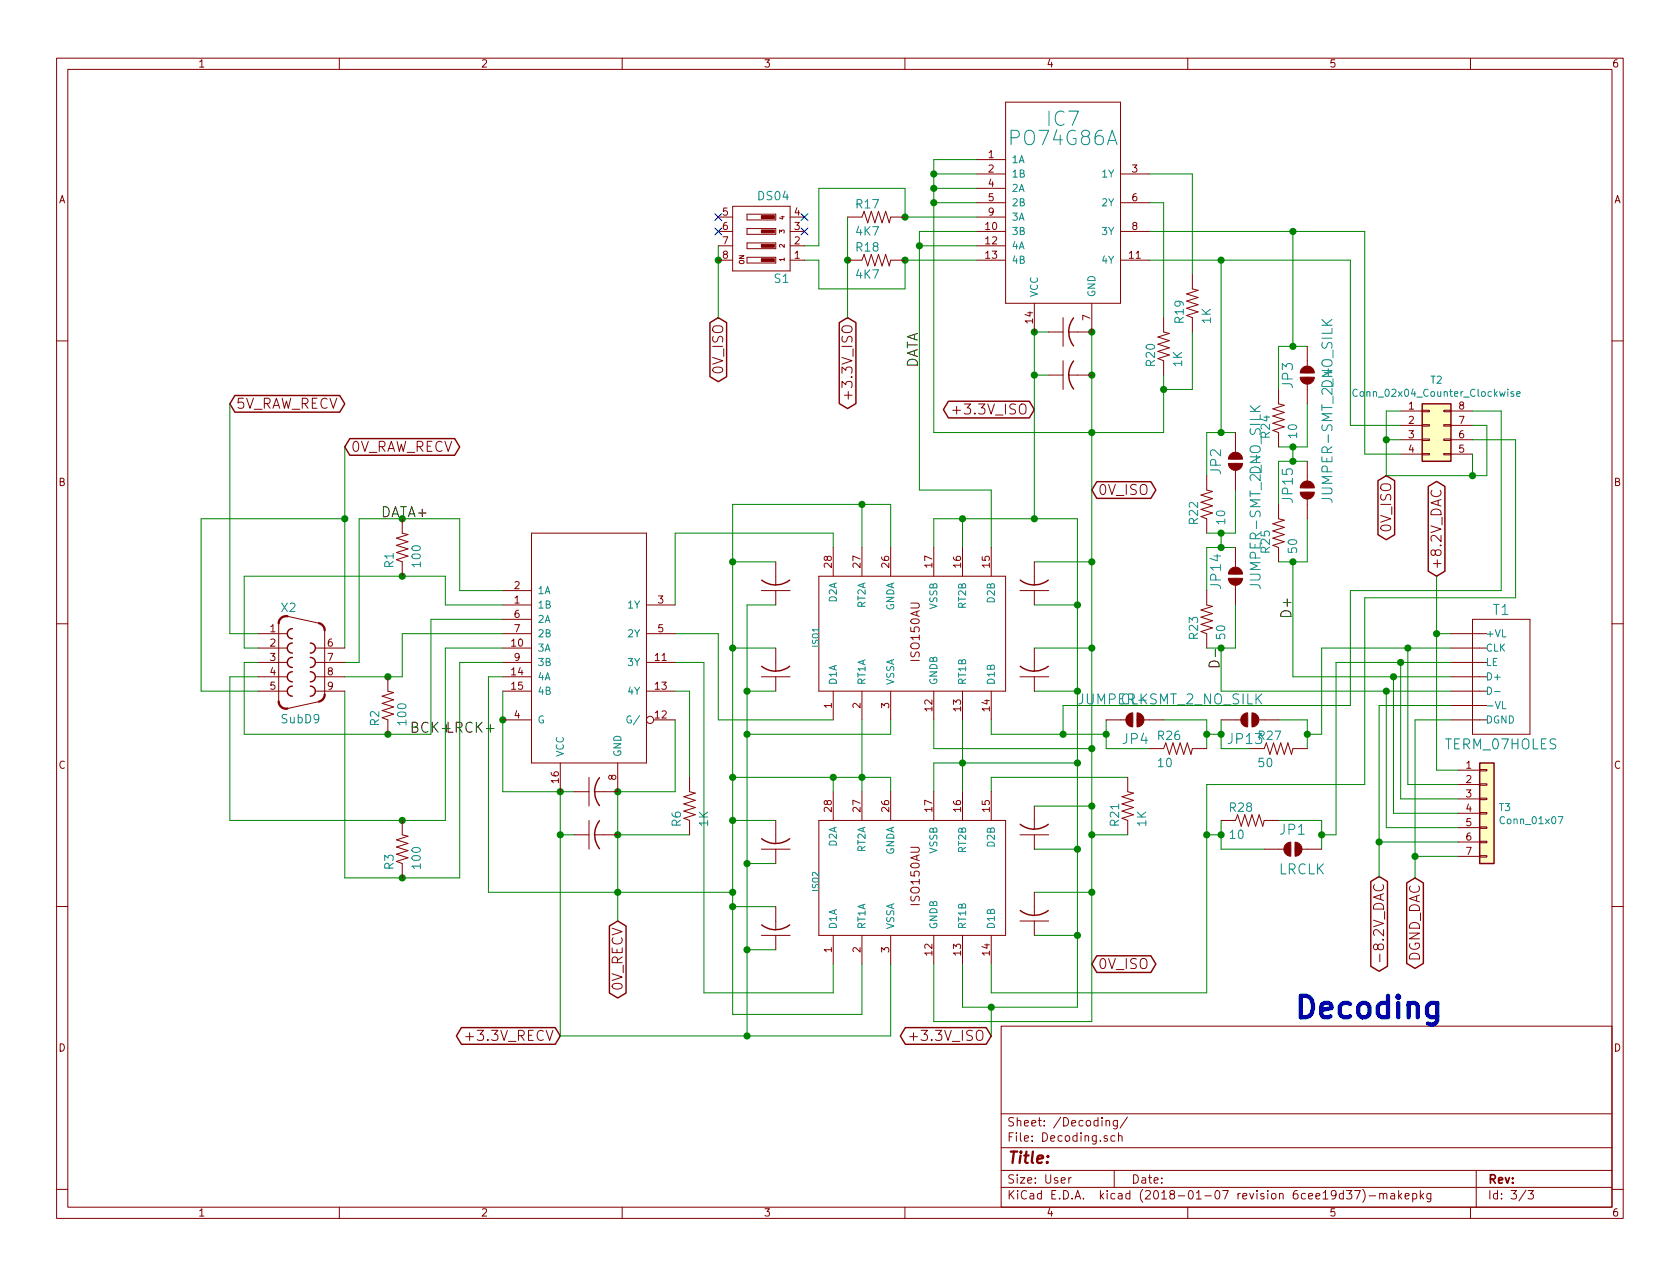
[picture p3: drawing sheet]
<svg xmlns="http://www.w3.org/2000/svg" width="297mm" height="225mm" viewBox="0 0 297 225" stroke-linecap="round" stroke-linejoin="round" font-family="sans-serif">
<g fill="none" stroke="#840000" stroke-width=".18">
<path d="M10 10.3h277v205.1h-277zM12 12.3h273v201.1h-273zM60 10.3v2M110 10.3v2M160 10.3v2M177.8 18.1h20.3v35.5h-20.3zM210 10.3v2M260 10.3v2M127 38.4h2.5M129.5 36.5h10.2v11.4h-10.2zM132.1 37.9h5.1v1h-5.1zM139.7 38.4h2.5"/>
<path d="M149.9 38.4h2.5l.4-1 .6 2 .7-2 .6 2 .6-2 .7 2 .6-2 .6 2 .3-1h2.5M172.7 28.2h5.1M172.7 30.8h5.1M172.7 33.3h5.1M172.7 35.8h5.1M172.7 38.4h5.1M198.1 30.8h5.1M198.1 35.8h5.1M127 40.9h2.5M127 46h2.5M127 43.5h2.5M132.1 45.5h5.1v1h-5.1z"/>
<path d="M132.1 40.4h5.1v1h-5.1zM132.1 43h5.1v1h-5.1zM139.7 40.9h2.5M139.7 46h2.5M139.7 43.5h2.5M149.9 46h2.5l.4-1 .6 2 .7-2 .6 2 .6-2 .7 2 .6-2 .6 2 .3-1h2.5M172.7 40.9h5.1M172.7 46h5.1M172.7 43.5h5.1M182.9 53.6v5.1M185.4 58.7h2.6M188 56.2v5"/>
<path d="M193 53.6v5.1h-4M198.1 40.9h5.1M198.1 46h5.1M205.7 56.2v2.5l1.1 .3-2.1 .6 2.1 .6-2.1 .7 2.1 .6-2.1 .6 2.1 .7-2.1 .6 1 .4v2.5M210.8 48.5v2.6l1 .2-2 .7 2 .6-2 .6 2 .7-2 .6 2 .6-2 .7 1 .4v2.5M10 60.3h2M150 69.2v1.4M168.5 72.5h1.3M185.4 66.3h2.6M188 63.8v5.1M189 66.3h4M218.4 76.5v3.4"/>
<path d="M226.1 68.9v2.5l1 .3-2.1 .6 2.1 .6-2.1 .7 2.1 .6-2.1 .6 2.1 .7-2.1 .6 1.1 .4v2.5M231.1 61.2v3.5M231.1 68v3.4M247.6 72.7h3.9M247.6 75.2h3.9M247.6 77.7h3.9M251.5 77.6h1.2v.3h-1.2zM251.5 75.1h1.2v.2h-1.2zM251.5 72.5h1.2v.3h-1.2zM255.3 77.6h1.2v.3h-1.2zM255.3 75.1h1.2v.2h-1.2zM255.3 72.5h1.2v.3h-1.2z"/>
<path d="M256.5 72.7h3.8M256.5 75.2h3.8M256.5 77.7h3.8M285 60.3h2M71.1 91.7v2.6l1 .2-2 .6 2 .7-2 .6 2 .7-2 .6 2 .6-2 .7 1 .3v2.6M94 94.3h20.3v40.6h-20.3zM137.2 99.3v4.1M147.3 96.8v5.1M152.4 96.8v5.1M157.5 96.8v5.1M165.1 96.8v5.1M170.2 96.8v5.1"/>
<path d="M175.3 96.8v5.1M182.9 99.3v4.1M213.4 84.1v2.5l1 .3-2.1 .6 2.1 .7-2.1 .6 2.1 .6-2.1 .7 2.1 .6-2.1 .6 1.1 .4v2.6M218.4 83.2v3.4M218.4 96.8v3.4M226.1 89.2v2.5l1 .3-2.1 .6 2.1 .6-2.1 .7 2.1 .6-2.1 .6 2.1 .7-2.1 .6 1.1 .4v2.5M231.1 81.6v3.4M231.1 88.3v3.4M247.6 80.3h3.9M251.5 80.2h1.2v.2h-1.2zM253.2 86.7a.73 .73 0 0 0 0 .9 .73 .73 0 0 0 .8 .2 .69 .69 0 0 0 .7-.3 .69 .69 0 0 0-.1-.8M255.3 80.2h1.2v.2h-1.2z"/>
<path d="M256.5 80.3h3.8M10 110.3h2M45.7 114.6h5.1M45.7 117.1h5.1M45.7 119.7h5.1M45.7 112h5.1M49.3 110.2v13.8M50.8 109l5.6 1.2M55.9 114.6h5.1M55.9 117.1h5.1M55.9 119.7h5.1M57.4 111.4v11.4"/>
<path d="M68.6 119.7v2.5l1 .3-2 .6 2 .6-2 .7 2 .6-2 .6 2 .7-2 .6 1 .4v2.5M88.9 107h5.1M88.9 114.6h5.1M88.9 117.1h5.1M88.9 119.7h5.1M88.9 104.4h5.1M88.9 112h5.1M88.9 109.5h5.1M114.3 107h5.1M114.3 117.1h5.1M114.3 112h5.1M134.6 119.7h5.1"/>
<path d="M134.6 104.4h5.1M137.2 104.4v2.6M137.2 114.6v4M137.2 119.7v2.5M144.8 101.9h33v20.3h-33zM180.3 119.7h5.1M180.3 104.4h5.1M182.9 104.4v2.6M182.9 114.6v4M182.9 119.7v2.5M213.4 104.4v2.6l1 .2-2.1 .6 2.1 .7-2.1 .6 2.1 .7-2.1 .6 2.1 .6-2.1 .7 1.1 .3v2.6M218.4 103.5v3.5"/>
<path d="M256.5 114.6h6.4M256.5 117.1h6.4M256.5 119.7h6.4M256.5 112h6.4M260.3 109.5h10.2v20.3h-10.2zM285 110.3h2M45.7 122.2h5.1M55.9 122.2h5.1M56.4 124.1l-5.6 1.2M88.9 127.3h5.1M88.9 122.2h5.1M99.1 134.9v5.1"/>
<path d="M101.6 140h2.5M104.1 137.4v5.1M109.2 134.9v5.1h-4M114.3 122.2h5.1M115.6 127.3h3.8M121.9 137.4v2.6l1 .2-2 .7 2 .6-2 .6 2 .7-2 .6 2 .6-2 .7 1 .4v2.5M147.3 122.2v5.1M147.3 140v5.1M152.4 122.2v5.1M152.4 140v5.1M157.5 122.2v5.1M157.5 140v5.1"/>
<path d="M165.1 122.2v5.1M165.1 140v5.1M170.2 122.2v5.1M170.2 140v5.1M175.3 122.2v5.1M175.3 140v5.1M195.6 127.3h3.4M199.4 137.4v2.6l1 .2-2 .7 2 .6-2 .6 2 .7-2 .6 2 .6-2 .7 1 .4v2.5M202.3 127.3h3.4M203.2 132.4h2.5l.4-1.1 .7 2.1 .6-2.1 .6 2.1 .7-2.1 .6 2.1 .6-2.1 .7 2.1 .2-1h2.6M215.9 127.3h3.4M222.6 127.3h3.5"/>
<path d="M223.5 132.4l.4-1.1 .6 2.1 .7-2.1 .6 2.1 .6-2.1 .7 2.1 .6-2.1 .6 2.1 .3-1h2.5M256.5 127.3h6.4M256.5 122.2h6.4M256.5 124.7h6.4M257.8 136.2h3.8M257.8 138.7h3.8M261.6 138.6h1.3v.2h-1.3zM261.6 136h1.3v.3h-1.3zM71.1 145.1v2.5l1 .3-2 .6 2 .6-2 .7 2 .6-2 .6 2 .7-2 .6 1 .4v2.5M101.6 147.6h2.5M104.1 145.1v5M105.2 147.6h4"/>
<path d="M134.6 150.1h5.1M137.2 145.1v4M137.2 150.1v2.6M144.8 145.1h33v20.3h-33zM180.3 147.6h5.1M182.9 142.5v4.1M182.9 147.6v2.5M182.9 157.8v4M215.9 145.1h2.5l.4-1.1 .7 2.1 .6-2.1 .6 2.1 .7-2.1 .6 2.1 .6-2.1 .7 2.1 .2-1h2.6M223.5 150.1h3.4M230.3 150.1h3.4M257.8 141.2h3.8"/>
<path d="M257.8 143.8h3.8M257.8 146.3h3.8M257.8 148.9h3.8M257.8 151.4h3.8M261.6 151.3h1.3v.2h-1.3zM261.6 148.7h1.3v.3h-1.3zM261.6 146.2h1.3v.3h-1.3zM261.6 143.7h1.3v.2h-1.3zM261.6 141.1h1.3v.3h-1.3zM10 160.3h2M134.6 165.4h5.1M137.2 160.3v4.1"/>
<path d="M137.2 165.4v2.5M147.3 165.4v5.1M152.4 165.4v5.1M157.5 165.4v5.1M165.1 165.4v5.1M170.2 165.4v5.1M175.3 165.4v5.1M180.3 162.8h5.1M182.9 162.8v2.6M244 168.7v1.4M285 160.3h2M82.3 183.3h1.4"/>
<path d="M160.8 183.3h1.4M177 181.4h108v32h-108zM177 196.9h108M195.6 198.2l.2-.1 .3 .1 .1 .9M195.6 198.1v1M197.6 198.1v1.2l-.3 .3-.4-.1M197.6 198.2l-.5-.1-.3 .3 .1 .6 .2 .1 .5-.1M199.3 197.5l-1.3 1.9M10 210.3h2M60 213.4v2M110 213.4v2M160 213.4v2"/>
<path d="M177 209.9h108M177 206.9h108M177 202.9h108M189 208.2v1M189.4 208.2l-.4 .3M195.8 200.9l-.4-.1-.2 .2 .1 .2 .5 .1v.4h-.6M197 206.9v3M197.1 200.9l-.4-.1-.3 .3 .1 .6 .2 .1 .4-.1M197.8 200.9l.2-.1 .3 .1 .1 .9M197.8 200.3v1.5M210 213.4v2M237.5 211.1l-.4-.1-.3 .3 .1 .6h.6"/>
<path d="M237.5 210.5v1.5M238.1 210.5h.9l-.5 .6 .4 .1v.7l-.2 .1-.6-.1M239.5 210.5h1l-.6 1.5M240.9 210.3a1.71 1.71 0 0 1 0 2.3M242.1 211.4h1.1M243.9 211.1l.2-.1 .4 .1 .1 .9M243.9 211v1M244.6 211.2l.2-.2 .3 .1 .1 .9M245.9 211.1h.6l.1 .9M246.6 211.4h-.5l-.2 .2v.3l.2 .1 .5-.1M247.3 210.5v1.5M247.4 211.4l.5 .6"/>
<path d="M247.9 211l-.6 .6M248.4 211.5l.7-.1v-.3l-.5-.1-.2 .2 .1 .7h.6M249.8 211.1l.4-.1 .3 .3-.1 .6h-.6M249.8 211v1.5M251.1 210.5v1.5M251.3 211.4l.4 .6M251.7 211l-.6 .6M253 211l-.1 1.3-.2 .2-.4-.1M253 211.1l-.4-.1-.3 .3v.6l.3 .1 .4-.1M260 213.4v2M261 206.9v6.5M269.8 210.4l-1.2 1.9"/>
<path d="M270.2 210.5h.9l-.5 .6 .4 .1v.7l-.2 .1-.6-.1M285 210.3h2"/>
<circle cx="114.9" cy="127.3" r=".63"/>
</g>
<g fill="#008400" stroke="#008400" stroke-width=".25">
<circle cx="71.1" cy="101.9" r=".51"/>
<circle cx="68.6" cy="119.7" r=".51"/>
<circle cx="68.6" cy="129.8" r=".51"/>
<circle cx="71.1" cy="145.1" r=".51"/>
<circle cx="71.1" cy="155.2" r=".51"/>
<circle cx="162.6" cy="43.5" r=".51"/>
<circle cx="160" cy="38.4" r=".51"/>
<circle cx="160" cy="46" r=".51"/>
<circle cx="233.7" cy="147.6" r=".51"/>
<circle cx="109.2" cy="140" r=".51"/>
<circle cx="109.2" cy="147.6" r=".51"/>
<circle cx="109.2" cy="157.8" r=".51"/>
<circle cx="129.5" cy="157.8" r=".51"/>
<circle cx="129.5" cy="137.4" r=".51"/>
<circle cx="152.4" cy="137.4" r=".51"/>
<circle cx="152.4" cy="89.2" r=".51"/>
<circle cx="129.5" cy="99.3" r=".51"/>
<circle cx="129.5" cy="114.6" r=".51"/>
<circle cx="129.5" cy="145.1" r=".51"/>
<circle cx="193" cy="58.7" r=".51"/>
<circle cx="193" cy="66.3" r=".51"/>
<circle cx="193" cy="76.5" r=".51"/>
<circle cx="165.1" cy="35.8" r=".51"/>
<circle cx="193" cy="132.4" r=".51"/>
<circle cx="165.1" cy="33.3" r=".51"/>
<circle cx="165.1" cy="30.8" r=".51"/>
<circle cx="205.7" cy="68.9" r=".51"/>
<circle cx="193" cy="142.5" r=".51"/>
<circle cx="193" cy="157.8" r=".51"/>
<circle cx="193" cy="99.3" r=".51"/>
<circle cx="193" cy="114.6" r=".51"/>
<circle cx="127" cy="46" r=".51"/>
<circle cx="182.9" cy="58.7" r=".51"/>
<circle cx="182.9" cy="66.3" r=".51"/>
<circle cx="182.9" cy="91.7" r=".51"/>
<circle cx="170.2" cy="91.7" r=".51"/>
<circle cx="175.3" cy="178.1" r=".51"/>
<circle cx="170.2" cy="134.9" r=".51"/>
<circle cx="190.5" cy="134.9" r=".51"/>
<circle cx="190.5" cy="150.1" r=".51"/>
<circle cx="190.5" cy="165.4" r=".51"/>
<circle cx="190.5" cy="107" r=".51"/>
<circle cx="190.5" cy="122.2" r=".51"/>
<circle cx="149.9" cy="46" r=".51"/>
<circle cx="99.1" cy="147.6" r=".51"/>
<circle cx="88.9" cy="127.3" r=".51"/>
<circle cx="99.1" cy="140" r=".51"/>
<circle cx="132.1" cy="183.2" r=".51"/>
<circle cx="132.1" cy="129.8" r=".51"/>
<circle cx="132.1" cy="122.2" r=".51"/>
<circle cx="132.1" cy="167.9" r=".51"/>
<circle cx="132.1" cy="152.7" r=".51"/>
<circle cx="195.6" cy="129.8" r=".51"/>
<circle cx="228.6" cy="99.3" r=".51"/>
<circle cx="228.6" cy="61.2" r=".51"/>
<circle cx="215.9" cy="114.6" r=".51"/>
<circle cx="215.9" cy="76.5" r=".51"/>
<circle cx="215.9" cy="147.6" r=".51"/>
<circle cx="61" cy="91.7" r=".51"/>
<circle cx="213.4" cy="129.8" r=".51"/>
<circle cx="215.9" cy="129.8" r=".51"/>
<circle cx="215.9" cy="96.8" r=".51"/>
<circle cx="215.9" cy="94.3" r=".51"/>
<circle cx="228.6" cy="79" r=".51"/>
<circle cx="228.6" cy="81.6" r=".51"/>
<circle cx="129.5" cy="160.3" r=".51"/>
<circle cx="147.3" cy="137.4" r=".51"/>
<circle cx="193" cy="147.6" r=".51"/>
<circle cx="215.9" cy="46" r=".51"/>
<circle cx="228.6" cy="40.9" r=".51"/>
<circle cx="245.1" cy="77.7" r=".51"/>
<circle cx="231.1" cy="129.8" r=".51"/>
<circle cx="188" cy="129.8" r=".51"/>
<circle cx="213.4" cy="147.6" r=".51"/>
<circle cx="250.2" cy="151.4" r=".51"/>
<circle cx="243.8" cy="148.9" r=".51"/>
<circle cx="245.1" cy="122.2" r=".51"/>
<circle cx="246.4" cy="119.7" r=".51"/>
<circle cx="247.7" cy="117.1" r=".51"/>
<circle cx="248.9" cy="114.6" r=".51"/>
<circle cx="254" cy="112" r=".51"/>
<circle cx="260.3" cy="84.1" r=".51"/>
</g>
<g fill="none" stroke="#008400" stroke-width=".18">
<path d="M149.9 38.4v17.8M165.1 33.3h7.6M165.1 35.8h7.6M165.1 30.8h7.6M172.7 38.4h-12.7v-5.1h-15.2v10.2h-2.6M172.7 28.2h-7.6v48.3h40.6v-10.2M203.2 35.8h2.5v20.4M203.2 30.8h7.6v17.7M127 43.5v12.7M142.2 46h2.6v5.1h15.2v-5.1h12.7M162.6 43.5h10.1M172.7 40.9h-10.1v45.7h12.7v10.2"/>
<path d="M185.4 58.7h-2.5v33M193 58.7v121.9h-27.9v-10.1M203.2 40.9h38.1v39.4h6.3M203.2 46h35.6v29.2h8.8M210.8 58.7v10.2h-5.1M215.9 46v30.5M228.6 40.9v20.3M40.6 71.4v40.6h5.1M61 79v35.6M182.9 66.3h2.5M218.4 76.5h-5v7.6M228.6 79v2.6"/>
<path d="M231.1 71.4v7.6h-5M231.1 61.2h-5v7.7M245.1 77.7h2.5M247.6 72.7h-2.5v11.4h17.8v-8.9h-2.6M260.3 72.7h5.1v31.7h-26.6v20.3h-50.8v5.1M260.3 77.7h7.7v28h-26.7v33h-27.9v36.8h-38.1v-5M61 91.7h-25.4v30.5h10.1M129.5 99.3h7.7M147.3 96.8v-2.5h-27.9v12.7M152.4 89.2v7.6M157.5 96.8v-7.6h-28v90.1h22.9v-8.8M165.1 96.8v-5.1h25.4v86.4h-20.3v-7.6"/>
<path d="M170.2 91.7v5.1M182.9 99.3h10.1M215.9 94.3v2.5M218.4 86.6v7.7h-5M218.4 96.8h-5v7.6M228.6 99.3v20.4h27.9M231.1 91.7v7.6h-5M231.1 81.6h-5v7.6M260.3 80.3v3.8M88.9 107h-10.2v-5.1h-35.5v12.7h2.5M88.9 114.6h-10.2v30.5h-38.1v-25.4h5.1M88.9 109.5h-12.7v20.3h-33v-12.7h2.5"/>
<path d="M88.9 104.4h-7.6v-12.7h-17.8v25.4h-2.5M88.9 117.1h-7.6v38.1h-20.3v-33M88.9 112h-17.8v7.7h-10.1M88.9 119.7h-2.5v38.1h43.1M119.4 117.1h5.1v58.4h22.8v-5M119.4 112h7.6v15.3h20.3M129.5 114.6h7.7M137.2 107h-5.1v76.2M182.9 107h7.6M182.9 114.6h10.1M215.9 114.6v7.6h40.6M218.4 107v7.6h-5"/>
<path d="M246.4 119.7v24.1h11.4M247.6 117.1v24.1h10.2M248.9 114.6v24.1h8.9M254 112h2.5M254 101.9v34.3h3.8M256.5 114.6h-22.8v15.2h-2.6M256.5 117.1h-20.3v30.5h-2.5M88.9 122.2v17.8h12.7M99.1 140v43.2h58.4v-12.7M119.4 127.3v12.7h-10.2v22.8M119.4 122.2h2.5v15.2M129.5 137.4h28v2.6"/>
<path d="M132.1 122.2h5.1M147.3 137.4v2.6M152.4 127.3v12.7M157.5 127.3v2.5h-25.4M165.1 127.3v5.1h27.9M170.2 127.3v12.7M175.3 127.3v2.5h20.3M182.9 122.2h7.6M190.5 134.9h-25.4v5.1M195.6 127.3v5.1h7.6M199.4 137.4h-24.1v2.6M205.7 127.3h7.7v5.1"/>
<path d="M213.4 129.8h2.5M215.9 127.3v5.1h5.1M226.1 127.3h5v5.1M245.1 122.2v24.1h12.7M256.5 127.3h-6.3v27.9M256.5 124.7h-12.7v30.5M99.1 147.6h2.5M109.2 147.6h12.7M129.5 145.1h7.7M132.1 152.7h5.1M182.9 157.8h10.1M182.9 142.5h10.1"/>
<path d="M182.9 150.1h7.6M193 147.6h6.4M213.4 147.6h2.5M215.9 145.1v5h7.6M226.1 145.1h7.6v5M243.8 148.9h14M250.2 151.4h7.6M129.5 160.3h7.7M132.1 167.9h5.1M175.3 178.1v5.1M182.9 165.4h7.6"/>
</g>
<g fill="none" stroke="#840000" stroke-width=".25">
<path d="M125.5 57l1.5-.8 1.5 .8v9.6l-1.5 .9-1.5-.9zM148.4 57l1.5-.8 1.4 .8v14.3l-1.4 .9-1.5-.9zM189.8 56.2a4.1 4.1 0 0 0 0 5M41.5 69.9h18.6l.9 1.5-.9 1.5h-18.6l-.9-1.5zM61.8 77.5h18.6l.9 1.5-.9 1.5h-18.6l-.8-1.5zM167.7 70.9h14.3l.9 1.5-.9 1.5h-14.3l-.9-1.5zM189.8 63.8a4.1 4.1 0 0 0 0 5M251.5 71.4h5v10.2h-5zM193.9 85.2h9.6l.9 1.4-.9 1.5h-9.6l-.9-1.5zM243.6 85l1.5-.9 1.5 .9v9.5l-1.5 .9-1.5-.9zM252.5 86l1.5-.9 1.5 .9v15l-1.5 .9-1.5-.9zM51.7 118.8a.89 .89 0 0 0-.9 .9 .89 .89 0 0 0 .9 .8"/>
<path d="M51.7 116.2a.89 .89 0 0 0-.9 .9 .89 .89 0 0 0 .9 .9M51.7 113.7a.89 .89 0 0 0-.9 .9 .89 .89 0 0 0 .9 .9M51.7 111.2a.89 .89 0 0 0-.9 .8 .89 .89 0 0 0 .9 .9M54.9 118.8a.89 .89 0 0 1 .9 .9 .89 .89 0 0 1-.9 .8M54.9 116.2a.89 .89 0 0 1 .9 .9 .89 .89 0 0 1-.9 .9M54.9 113.7a.89 .89 0 0 1 .9 .9 .89 .89 0 0 1-.9 .9M134.7 102.6a4.1 4.1 0 0 0 2.5 .8M134.7 117.8a4.1 4.1 0 0 0 2.5 .9M139.6 102.6a4.3 4.3 0 0 1-2.4 .8M139.6 117.8a4.3 4.3 0 0 1-2.4 .8M180.4 102.6a4.1 4.1 0 0 0 2.5 .8M180.4 117.8a4.1 4.1 0 0 0 2.5 .9"/>
<path d="M185.3 102.6a4.3 4.3 0 0 1-2.4 .8M185.3 117.8a4.3 4.3 0 0 1-2.4 .8M51.7 121.3a.89 .89 0 0 0-.9 .9 .89 .89 0 0 0 .9 .9M54.9 121.3a.89 .89 0 0 1 .9 .9 .89 .89 0 0 1-.9 .9M105.2 140a4.3 4.3 0 0 0 .8 2.4M106 137.5a4.1 4.1 0 0 0-.9 2.5M261.6 134.9h2.6v17.8h-2.6zM105.2 147.6a4.3 4.3 0 0 0 .8 2.5M106 145.1a4.1 4.1 0 0 0-.9 2.5M134.7 148.3a4.1 4.1 0 0 0 4.9 0M180.4 145.7a4.1 4.1 0 0 0 2.5 .9M185.3 145.7a4.3 4.3 0 0 1-2.4 .9"/>
<path d="M242.4 155.9l1.4-.9 1.5 .9v14.9l-1.5 .9-1.4-.9zM248.7 156.1l1.5-.9 1.5 .9v14.2l-1.5 .9-1.5-.9zM107.7 163.7l1.5-.9 1.5 .9v11.9l-1.5 .9-1.5-.9zM134.7 163.5a4.1 4.1 0 0 0 2.5 .9M139.6 163.5a4.3 4.3 0 0 1-2.4 .9M180.4 161a4.1 4.1 0 0 0 2.5 .8M185.3 161a4.3 4.3 0 0 1-2.4 .8M193.9 169h9.6l.9 1.5-.9 1.4h-9.6l-.9-1.4zM81.6 181.7h16.6l.9 1.5-.9 1.4h-16.6l-.9-1.4zM160.1 181.7h14.3l.9 1.5-.9 1.4h-14.3l-.9-1.4z"/>
</g>
<path d="M213.9 117.2a1.01 1.01 0 0 1 1.6 .2v.5h-1.7zM214.9 114.8v1.3" fill="none" stroke="#000" stroke-width=".18"/>
<g fill="none" stroke="#008484" stroke-width=".18">
<path d="M233.7 56.5l1 1M235.5 56.5l-1 .8M221 71.7l1 1M222.8 71.7l-1 .8M240 68.9a.6 .6 0 0 0-.8 .5 .6 .6 0 0 0 .6 .7l.2-.1M267.6 69.3l-.3-.1-.2 .2 .1 .2 .4 .1v.3h-.5M268.2 69.6l.6-.1-.1-.2-.3-.1-.2 .2v.6h.5M111.6 126.6a.59 .59 0 0 0-.8 .6 .59 .59 0 0 0 .8 .6v-.5h-.2M113.1 126.5l-1.1 1.6M222.3 123.4l.8 1.1M223.1 122.7l-1 1M263 121.5a.64 .64 0 0 1 .7 .6 .64 .64 0 0 1-.7 .7z"/>
<path d="M264.3 122.3h1M265.7 124v1.3h.6M275.5 144.4h.9l-.6 1.2"/>
</g>
<g fill="#840000" stroke="#840000" stroke-width=".18">
<path d="M201 126a1.24 1.24 0 0 1 1.3 1.3 1.24 1.24 0 0 1-1.3 1.2z"/>
<path d="M199.3 126.5l.5-.4 .5-.1v2.5a1.24 1.24 0 0 1-1.1-.7 1.24 1.24 0 0 1 .1-1.3z"/>
<path d="M227.3 149.4l.5-.4 .4-.1v2.5a1.24 1.24 0 0 1-1.1-.7 1.24 1.24 0 0 1 .2-1.3z"/>
<path d="M229 148.9a1.24 1.24 0 0 1 1.2 1.2 1.24 1.24 0 0 1-1.2 1.3z"/>
<path d="M229.9 66.7h2.5a1.24 1.24 0 0 1-1.3 1.2 1.24 1.24 0 0 1-1.2-1.2z"/>
<path d="M230.2 65.2a1.25 1.25 0 0 1 1.3-.4 1.25 1.25 0 0 1 .9 1.1h-2.5z"/>
<path d="M217.2 81.9h2.5a1.24 1.24 0 0 1-1.3 1.3 1.24 1.24 0 0 1-1.2-1.3z"/>
<path d="M217.5 80.4a1.25 1.25 0 0 1 1.3-.4 1.25 1.25 0 0 1 .9 1.2h-2.5z"/>
<path d="M134.6 45.7h2.3v.6h-2.3z"/>
<path d="M134.6 43.2h2.3v.5h-2.3z"/>
<path d="M134.6 40.7h2.3v.5h-2.3z"/>
<path d="M134.6 38.1h2.3v.5h-2.3z"/>
<path d="M221.4 126a1.24 1.24 0 0 1 1.2 1.3 1.24 1.24 0 0 1-1.2 1.2z"/>
<path d="M219.8 126.3l.8-.3v2.5a1.24 1.24 0 0 1-1.2-.8 1.24 1.24 0 0 1 .4-1.4z"/>
<path d="M217.2 102.3h2.5a1.24 1.24 0 0 1-1.3 1.2 1.24 1.24 0 0 1-1.2-1.2z"/>
<path d="M217.5 100.7a1.25 1.25 0 0 1 1.3-.3 1.25 1.25 0 0 1 .9 1.1h-2.5z"/>
<path d="M229.9 87h2.5a1.24 1.24 0 0 1-1.3 1.2 1.24 1.24 0 0 1-1.2-1.2z"/>
<path d="M230.3 85.3a1.24 1.24 0 0 1 1.3-.2 1.24 1.24 0 0 1 .8 1.2h-2.5l.1-.5z"/>
</g>
<path d="M50.8 109a1.29 1.29 0 0 0-1.5 1.2M56.4 110.2a1.31 1.31 0 0 1 1 1.2M49.3 124a1.29 1.29 0 0 0 1.5 1.3M57.4 122.8a1.35 1.35 0 0 1-1 1.3" fill="none" stroke="#840000" stroke-width=".41"/>
<g fill="#ffffc2" stroke="#ffffc2" stroke-width=".18">
<path d="M251.5 71.4h5v10.2h-5z"/>
<path d="M261.6 134.9h2.6v17.8h-2.6z"/>
</g>
<path d="M126.4 37.8l1.2 1.2M127.6 37.8l-1.2 1.2M141.6 37.8l1.2 1.2M142.8 37.8l-1.2 1.2M126.4 40.3l1.2 1.2M127.6 40.3l-1.2 1.2M141.6 40.3l1.2 1.2M142.8 40.3l-1.2 1.2" fill="none" stroke="#000084" stroke-width=".18"/>
<text font-size="5.3" fill="#0000c2" x="228.6" y="180.1">Decoding</text>
<g font-size="3.5" fill="#008484">
<text x="185.2" y="22.3">IC7</text>
<text x="178.8" y="25.7">PO74G86A</text>
</g>
<text font-size="2.8" fill="#840000" x="178" y="205.7">Title:</text>
<g font-size="2.5" fill="#840000">
<text x="127.9" y="65.9" transform="rotate(-90 127.9 65.9)">0V_ISO</text>
<text x="150.7" y="69.4" transform="rotate(-90 150.7 69.4)">+3.3V_ISO</text>
<text x="41.7" y="72.3">5V_RAW_RECV</text>
<text x="169.6" y="73.3">+3.3V_ISO</text>
<text x="62" y="79.9">0V_RAW_RECV</text>
<text x="194.1" y="87.5">0V_ISO</text>
<text x="246" y="93.8" transform="rotate(-90 246 93.8)">0V_ISO</text>
<text x="254.9" y="100.8" transform="rotate(-90 254.9 100.8)">+8.2V_DAC</text>
<text x="217.3" y="131.6">JP13</text>
<text x="194.1" y="171.3">0V_ISO</text>
<text x="244.7" y="168.7" transform="rotate(-90 244.7 168.7)">-8.2V_DAC</text>
<text x="251.1" y="170.3" transform="rotate(-90 251.1 170.3)">DGND_DAC</text>
<text x="110.1" y="175.2" transform="rotate(-90 110.1 175.2)">0V_RECV</text>
<text x="83.2" y="184">+3.3V_RECV</text>
<text x="162" y="184">+3.3V_ISO</text>
</g>
<g font-size="2.5">
<text x="162.3" y="65" transform="rotate(-90 162.3 65)">DATA</text>
<text x="228.3" y="109.5" transform="rotate(-90 228.3 109.5)">D+</text>
<text x="72.4" y="129.6">BCK+</text>
<text x="78.7" y="129.6">LRCK+</text>
</g>
<g font-size="2.5" fill="#008484">
<text x="228.6" y="68.6" transform="rotate(-90 228.6 68.6)">JP3</text>
<text x="235.6" y="68.4" transform="rotate(-90 235.6 68.4)">D+</text>
<text x="215.9" y="83.8" transform="rotate(-90 215.9 83.8)">JP2</text>
<text x="222.9" y="83.3" transform="rotate(-90 222.9 83.3)">D-</text>
<text x="228.6" y="88.7" transform="rotate(-90 228.6 88.7)">JP15</text>
<text x="235.6" y="88.2" transform="rotate(-90 235.6 88.2)">JUMPER-SMT_2_NO_SILK</text>
<text x="215.9" y="104" transform="rotate(-90 215.9 104)">JP14</text>
<text x="222.9" y="103.5" transform="rotate(-90 222.9 103.5)">JUMPER-SMT_2_NO_SILK</text>
<text x="264" y="108.7">T1</text>
<text x="191.3" y="124.6">JUMPER-SMT_2_NO_SILK</text>
<text x="198.1" y="124.6">CLK</text>
<text x="198.5" y="131.6">JP4</text>
<text x="255.6" y="132.5">TERM_07HOLES</text>
<text x="226.4" y="147.6">JP1</text>
<text x="226" y="154.6">LRCLK</text>
</g>
<text font-size="2.5" fill="#008400" x="67.3" y="91.5">DATA+</text>
<g font-size="2.1" fill="#008484">
<text x="134.1" y="35.4">DS04</text>
<text x="151.5" y="36.9">R17</text>
<text x="151.5" y="41.7">4K7</text>
<text x="151.5" y="44.5">R18</text>
<text x="136.9" y="50">S1</text>
<text x="151.5" y="49.3">4K7</text>
<text x="209.3" y="57.1" transform="rotate(-90 209.3 57.1)">R19</text>
<text x="214.1" y="57.2" transform="rotate(-90 214.1 57.2)">1K</text>
<text x="204.2" y="64.7" transform="rotate(-90 204.2 64.7)">R20</text>
<text x="209" y="64.8" transform="rotate(-90 209 64.8)">1K</text>
<text x="224.5" y="77.4" transform="rotate(-90 224.5 77.4)">R24</text>
<text x="229.3" y="77.4" transform="rotate(-90 229.3 77.4)">10</text>
<text x="211.8" y="92.6" transform="rotate(-90 211.8 92.6)">R22</text>
<text x="216.6" y="92.6" transform="rotate(-90 216.6 92.6)">10</text>
<text x="69.6" y="100.4" transform="rotate(-90 69.6 100.4)">R1</text>
<text x="74.4" y="100.1" transform="rotate(-90 74.4 100.1)">100</text>
<text x="224.5" y="97.7" transform="rotate(-90 224.5 97.7)">R25</text>
<text x="229.3" y="97.7" transform="rotate(-90 229.3 97.7)">50</text>
<text x="49.8" y="108.2">X2</text>
<text x="211.8" y="113" transform="rotate(-90 211.8 113)">R23</text>
<text x="216.6" y="113" transform="rotate(-90 216.6 113)">50</text>
<text x="49.8" y="127.9">SubD9</text>
<text x="67.1" y="128.3" transform="rotate(-90 67.1 128.3)">R2</text>
<text x="71.9" y="128" transform="rotate(-90 71.9 128)">100</text>
<text x="204.8" y="130.8">R26</text>
<text x="222.6" y="130.8">R27</text>
<text x="204.8" y="135.6">10</text>
<text x="222.6" y="135.6">50</text>
<text x="217.5" y="143.5">R28</text>
<text x="120.4" y="146.1" transform="rotate(-90 120.4 146.1)">R6</text>
<text x="125.2" y="146.1" transform="rotate(-90 125.2 146.1)">1K</text>
<text x="197.9" y="146" transform="rotate(-90 197.9 146)">R21</text>
<text x="202.7" y="146.1" transform="rotate(-90 202.7 146.1)">1K</text>
<text x="217.5" y="148.3">10</text>
<text x="69.6" y="153.7" transform="rotate(-90 69.6 153.7)">R3</text>
<text x="74.4" y="153.4" transform="rotate(-90 74.4 153.4)">100</text>
</g>
<g font-size="2.1" fill="#840000">
<text x="162.6" y="116.7" transform="rotate(-90 162.6 116.7)">ISO150AU</text>
<text x="162.6" y="159.9" transform="rotate(-90 162.6 159.9)">ISO150AU</text>
<text x="178" y="201.9">File: Decoding.sch</text>
<text x="178" y="199.2">Sheet: /Decoding/</text>
<text x="178" y="209.3">Size: User</text>
<text x="200" y="209.3">Date:</text>
<text x="263" y="209.3">Rev:</text>
<text x="178" y="212.1">KiCad E.D.A. kicad (2018-01-07 revision 6cee19d37)-makepkg</text>
<text x="263" y="212.1">Id: 3/3</text>
</g>
<g font-size="1.8" fill="#840000">
<text x="35" y="11.9">1</text>
<text x="85" y="11.9">2</text>
<text x="135" y="11.9">3</text>
<text x="185" y="11.9">4</text>
<text x="235" y="11.9">5</text>
<text x="285" y="11.9">6</text>
<text x="174.8" y="28">1</text>
<text x="10.4" y="35.9">A</text>
<text x="174.8" y="30.5">2</text>
<text x="174.8" y="33">4</text>
<text x="174.8" y="35.6">5</text>
<text x="200.2" y="30.5">3</text>
<text x="200.2" y="35.6">6</text>
<text x="285.4" y="35.9">A</text>
<text x="127.8" y="38.1">5</text>
<text x="127.8" y="40.7">6</text>
<text x="140.5" y="40.7">3</text>
<text x="140.5" y="38.1">4</text>
<text x="174.3" y="40.7">10</text>
<text x="174.8" y="38.1">9</text>
<text x="200.2" y="40.7">8</text>
<text x="127.8" y="43.2">7</text>
<text x="127.8" y="45.7">8</text>
<text x="140.5" y="45.7">1</text>
<text x="140.5" y="43.2">2</text>
<text x="174.3" y="43.2">12</text>
<text x="174.3" y="45.7">13</text>
<text x="199.7" y="45.7">11</text>
<text x="182.6" y="57.1" transform="rotate(-90 182.6 57.1)">14</text>
<text x="192.8" y="56.6" transform="rotate(-90 192.8 56.6)">7</text>
<text x="249.1" y="72.4">1</text>
<text x="249.1" y="75">2</text>
<text x="249.1" y="77.5">3</text>
<text x="258" y="77.5">6</text>
<text x="258" y="75">7</text>
<text x="258" y="72.4">8</text>
<text x="249.1" y="80">4</text>
<text x="258" y="80">5</text>
<text x="10.4" y="85.9">B</text>
<text x="285.4" y="85.9">B</text>
<text x="147.1" y="100.3" transform="rotate(-90 147.1 100.3)">28</text>
<text x="152.1" y="100.3" transform="rotate(-90 152.1 100.3)">27</text>
<text x="157.2" y="100.3" transform="rotate(-90 157.2 100.3)">26</text>
<text x="164.8" y="100.3" transform="rotate(-90 164.8 100.3)">17</text>
<text x="169.9" y="100.3" transform="rotate(-90 169.9 100.3)">16</text>
<text x="175" y="100.3" transform="rotate(-90 175 100.3)">15</text>
<text x="91" y="106.7">1</text>
<text x="91" y="104.2">2</text>
<text x="116.4" y="106.7">3</text>
<text x="47.8" y="111.8">1</text>
<text x="91" y="109.2">6</text>
<text x="91" y="111.8">7</text>
<text x="116.4" y="111.8">5</text>
<text x="47.8" y="114.3">2</text>
<text x="47.8" y="116.9">3</text>
<text x="47.8" y="119.4">4</text>
<text x="57.9" y="114.3">6</text>
<text x="57.9" y="116.9">7</text>
<text x="57.9" y="119.4">8</text>
<text x="90.5" y="114.3">10</text>
<text x="90.5" y="119.4">14</text>
<text x="91" y="116.9">9</text>
<text x="115.9" y="116.9">11</text>
<text x="47.8" y="121.9">5</text>
<text x="57.9" y="121.9">9</text>
<text x="90.5" y="121.9">15</text>
<text x="115.9" y="121.9">13</text>
<text x="147.1" y="125.2" transform="rotate(-90 147.1 125.2)">1</text>
<text x="152.1" y="125.2" transform="rotate(-90 152.1 125.2)">2</text>
<text x="157.2" y="125.2" transform="rotate(-90 157.2 125.2)">3</text>
<text x="164.8" y="125.7" transform="rotate(-90 164.8 125.7)">12</text>
<text x="169.9" y="125.7" transform="rotate(-90 169.9 125.7)">13</text>
<text x="175" y="125.7" transform="rotate(-90 175 125.7)">14</text>
<text x="91" y="127">4</text>
<text x="115.9" y="127">12</text>
<text x="10.4" y="135.9">C</text>
<text x="109" y="137.9" transform="rotate(-90 109 137.9)">8</text>
<text x="259.2" y="135.9">1</text>
<text x="285.4" y="135.9">C</text>
<text x="98.8" y="138.4" transform="rotate(-90 98.8 138.4)">16</text>
<text x="147.1" y="143.5" transform="rotate(-90 147.1 143.5)">28</text>
<text x="152.1" y="143.5" transform="rotate(-90 152.1 143.5)">27</text>
<text x="157.2" y="143.5" transform="rotate(-90 157.2 143.5)">26</text>
<text x="164.8" y="143.5" transform="rotate(-90 164.8 143.5)">17</text>
<text x="169.9" y="143.5" transform="rotate(-90 169.9 143.5)">16</text>
<text x="175" y="143.5" transform="rotate(-90 175 143.5)">15</text>
<text x="259.2" y="138.5">2</text>
<text x="259.2" y="141">3</text>
<text x="259.2" y="143.5">4</text>
<text x="259.2" y="146.1">5</text>
<text x="259.2" y="148.6">6</text>
<text x="259.2" y="151.2">7</text>
<text x="147.1" y="168.4" transform="rotate(-90 147.1 168.4)">1</text>
<text x="152.1" y="168.4" transform="rotate(-90 152.1 168.4)">2</text>
<text x="157.2" y="168.4" transform="rotate(-90 157.2 168.4)">3</text>
<text x="164.8" y="168.9" transform="rotate(-90 164.8 168.9)">12</text>
<text x="169.9" y="168.9" transform="rotate(-90 169.9 168.9)">13</text>
<text x="175" y="168.9" transform="rotate(-90 175 168.9)">14</text>
<text x="10.4" y="185.9">D</text>
<text x="285.4" y="185.9">D</text>
<text x="35" y="215.1">1</text>
<text x="85" y="215.1">2</text>
<text x="135" y="215.1">3</text>
<text x="185" y="215.1">4</text>
<text x="235" y="215.1">5</text>
<text x="285" y="215.1">6</text>
</g>
<g font-size="1.8" fill="#008484">
<text x="178.8" y="28.9">1A</text>
<text x="178.8" y="31.4">1B</text>
<text x="178.8" y="33.9">2A</text>
<text x="194.9" y="31.4">1Y</text>
<text x="178.8" y="41.6">3B</text>
<text x="178.8" y="36.5">2B</text>
<text x="178.8" y="39">3A</text>
<text x="194.9" y="36.5">2Y</text>
<text x="194.9" y="41.6">3Y</text>
<text x="178.8" y="44.1">4A</text>
<text x="178.8" y="46.6">4B</text>
<text x="194.9" y="46.6">4Y</text>
<text x="183.5" y="52.6" transform="rotate(-90 183.5 52.6)">VCC</text>
<text x="193.7" y="52.6" transform="rotate(-90 193.7 52.6)">GND</text>
<text x="240.1" y="70.2">Conn_02x04_Counter_Clockwise</text>
<text x="253" y="67.8">T2</text>
<text x="95" y="107.6">1B</text>
<text x="95" y="105.1">1A</text>
<text x="111.1" y="107.6">1Y</text>
<text x="148" y="106.4" transform="rotate(-90 148 106.4)">D2A</text>
<text x="153" y="107.5" transform="rotate(-90 153 107.5)">RT2A</text>
<text x="165.7" y="107.7" transform="rotate(-90 165.7 107.7)">VSSB</text>
<text x="170.8" y="107.5" transform="rotate(-90 170.8 107.5)">RT2B</text>
<text x="175.9" y="106.4" transform="rotate(-90 175.9 106.4)">D2B</text>
<text x="95" y="110.1">2A</text>
<text x="95" y="112.7">2B</text>
<text x="111.1" y="112.7">2Y</text>
<text x="158.1" y="108.1" transform="rotate(-90 158.1 108.1)">GNDA</text>
<text x="262.6" y="112.7">+VL</text>
<text x="95" y="115.2">3A</text>
<text x="95" y="117.8">3B</text>
<text x="111.1" y="117.8">3Y</text>
<text x="262.6" y="115.2">CLK</text>
<text x="262.6" y="117.8">LE</text>
<text x="95" y="120.3">4A</text>
<text x="95" y="122.8">4B</text>
<text x="111.1" y="122.8">4Y</text>
<text x="148" y="121.2" transform="rotate(-90 148 121.2)">D1A</text>
<text x="153" y="121.2" transform="rotate(-90 153 121.2)">RT1A</text>
<text x="158.1" y="121.2" transform="rotate(-90 158.1 121.2)">VSSA</text>
<text x="165.7" y="121.2" transform="rotate(-90 165.7 121.2)">GNDB</text>
<text x="170.8" y="121.2" transform="rotate(-90 170.8 121.2)">RT1B</text>
<text x="175.9" y="121.2" transform="rotate(-90 175.9 121.2)">D1B</text>
<text x="262.6" y="125.4">-VL</text>
<text x="262.6" y="120.3">D+</text>
<text x="95" y="127.9">G</text>
<text x="262.6" y="127.9">DGND</text>
<text x="99.7" y="133.9" transform="rotate(-90 99.7 133.9)">VCC</text>
<text x="109.9" y="133.9" transform="rotate(-90 109.9 133.9)">GND</text>
<text x="265.1" y="143.4">T3</text>
<text x="148" y="149.6" transform="rotate(-90 148 149.6)">D2A</text>
<text x="175.9" y="149.6" transform="rotate(-90 175.9 149.6)">D2B</text>
<text x="265.6" y="145.7">Conn_01x07</text>
<text x="153" y="150.7" transform="rotate(-90 153 150.7)">RT2A</text>
<text x="158.1" y="151.3" transform="rotate(-90 158.1 151.3)">GNDA</text>
<text x="165.7" y="150.9" transform="rotate(-90 165.7 150.9)">VSSB</text>
<text x="170.8" y="150.7" transform="rotate(-90 170.8 150.7)">RT2B</text>
<text x="148" y="164.4" transform="rotate(-90 148 164.4)">D1A</text>
<text x="153" y="164.4" transform="rotate(-90 153 164.4)">RT1A</text>
<text x="158.1" y="164.4" transform="rotate(-90 158.1 164.4)">VSSA</text>
<text x="165.7" y="164.4" transform="rotate(-90 165.7 164.4)">GNDB</text>
<text x="170.8" y="164.4" transform="rotate(-90 170.8 164.4)">RT1B</text>
<text x="175.9" y="164.4" transform="rotate(-90 175.9 164.4)">D1B</text>
</g>
<g font-size="1.5" fill="#008484">
<text x="144.8" y="114.4" transform="rotate(-90 144.8 114.4)">ISO1</text>
<text x="144.8" y="157.5" transform="rotate(-90 144.8 157.5)">ISO2</text>
</g>
<g font-size="1.2" fill="#840000">
<text x="138.7" y="41.2" transform="rotate(-90 138.7 41.2)">3</text>
<text x="138.7" y="38.8" transform="rotate(-90 138.7 38.8)">4</text>
<text x="131.6" y="46.8" transform="rotate(-90 131.6 46.8)">ON</text>
<text x="138.7" y="46.2" transform="rotate(-90 138.7 46.2)">1</text>
<text x="138.7" y="43.8" transform="rotate(-90 138.7 43.8)">2</text>
</g>
</svg>
